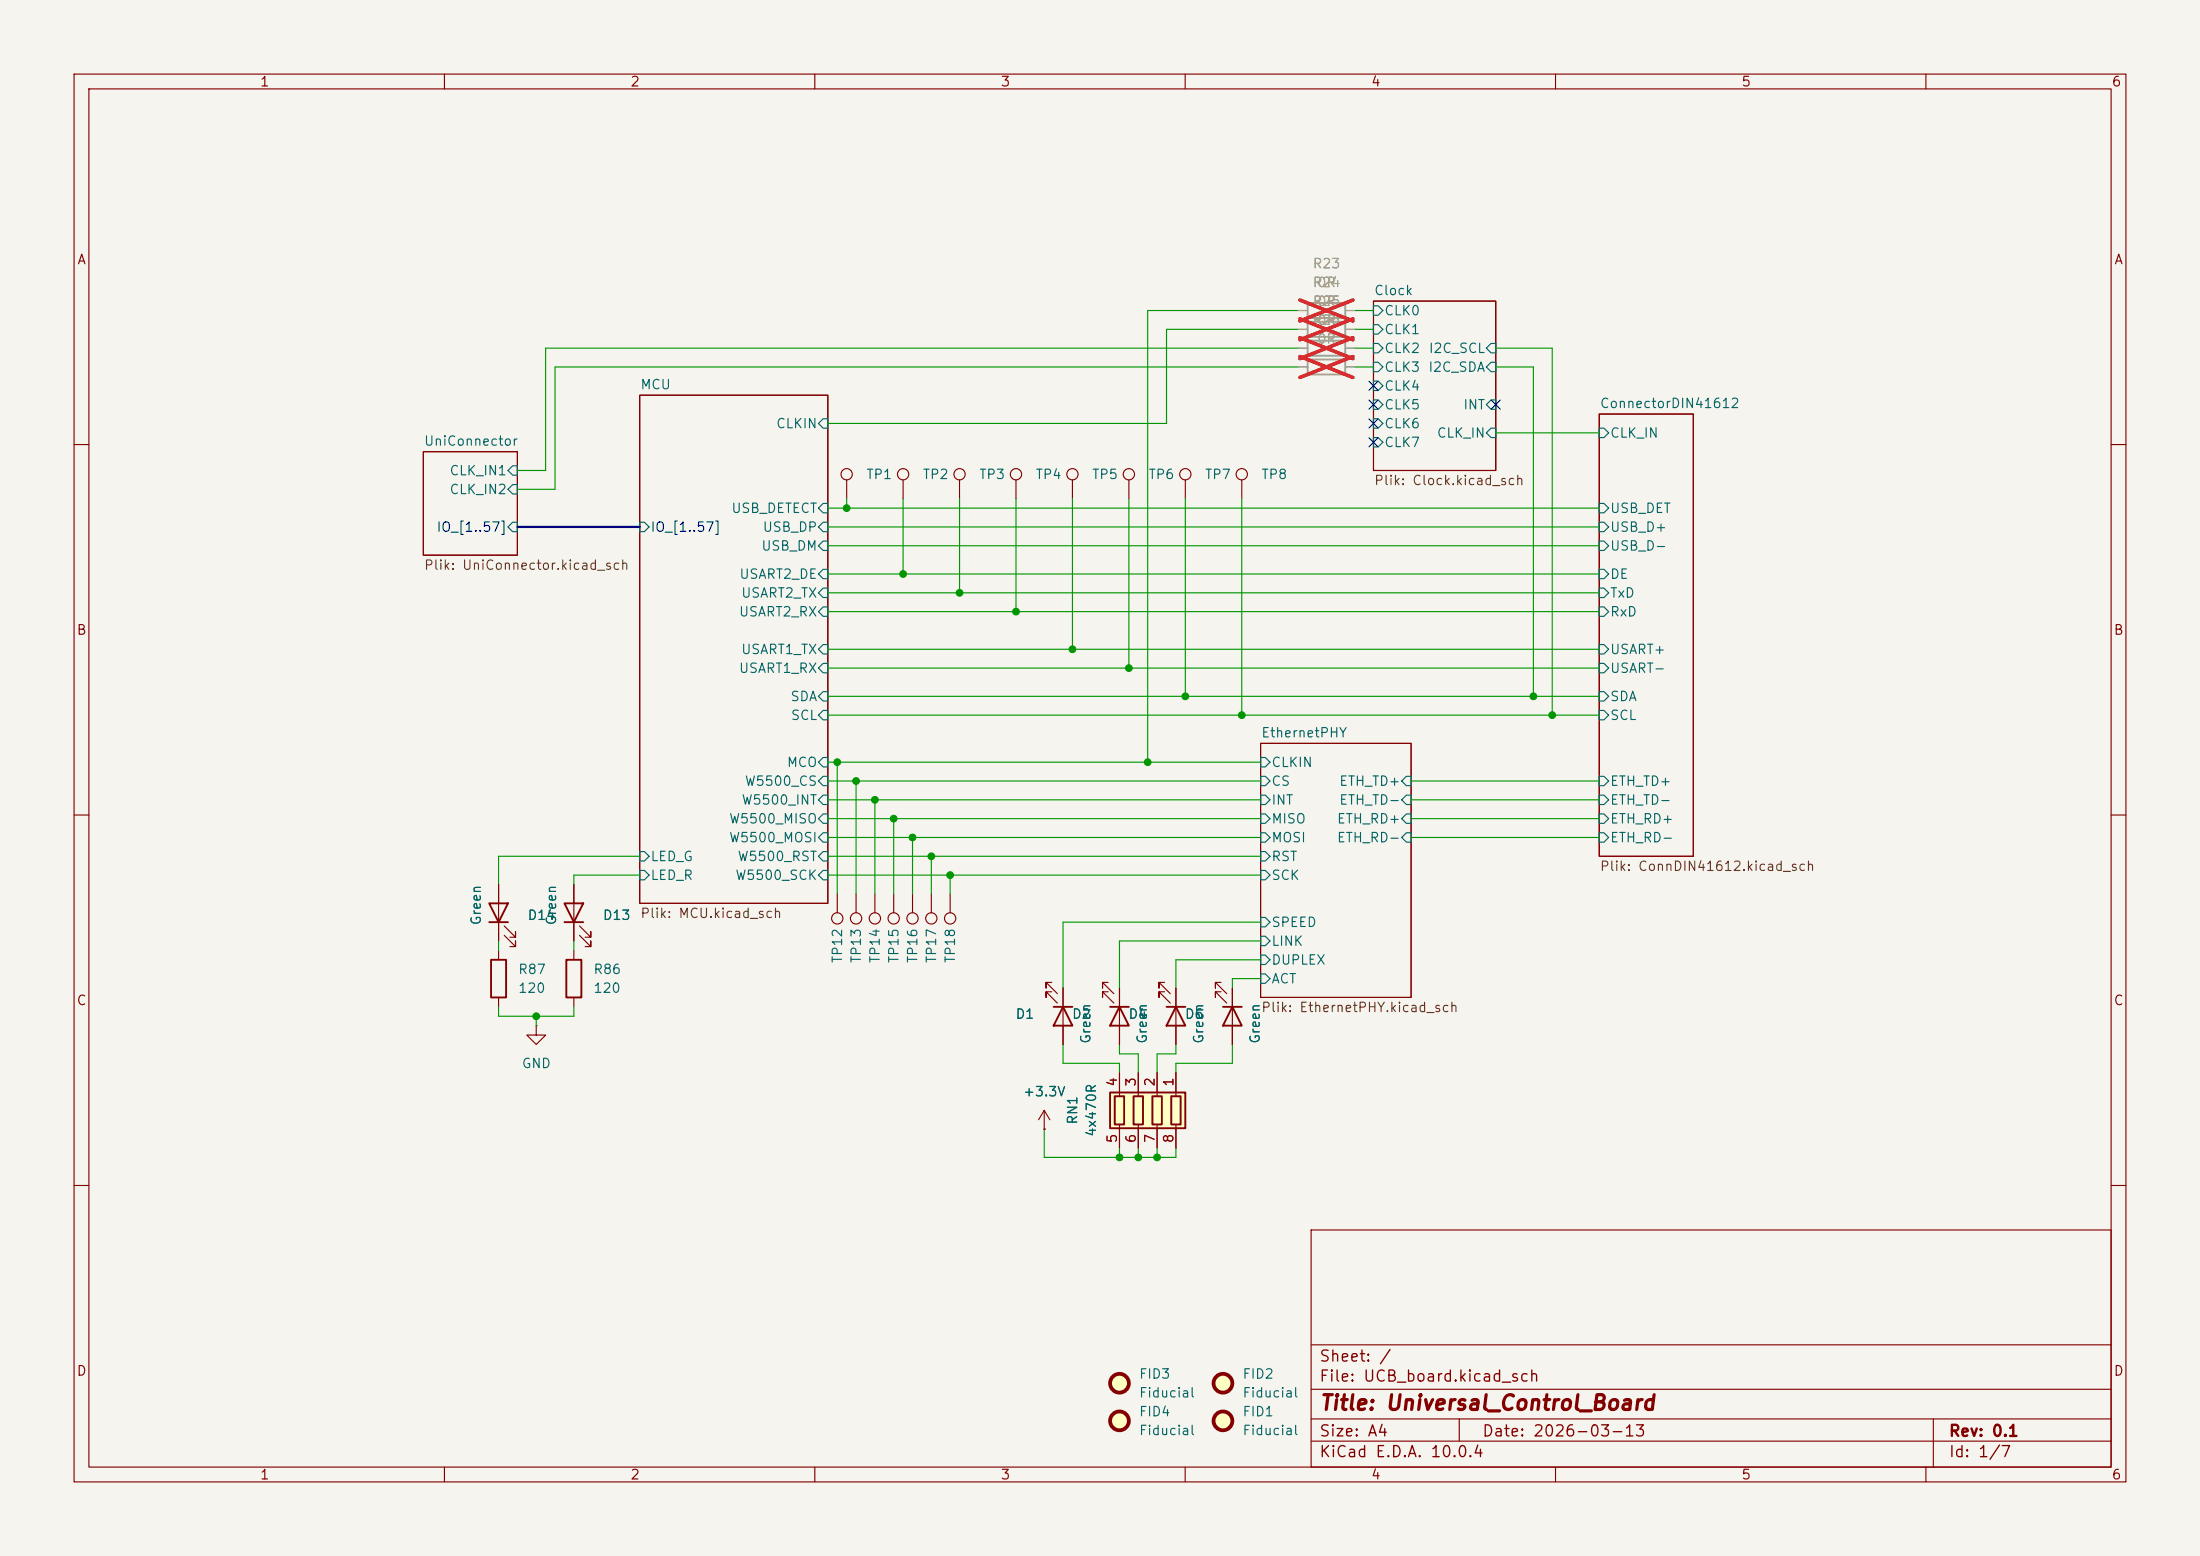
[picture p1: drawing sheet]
<svg xmlns="http://www.w3.org/2000/svg" width="297mm" height="210mm" viewBox="0 0 297 210" stroke-linecap="round" stroke-linejoin="round" font-family="sans-serif">
<path d="M0 0h297v210h-297z" fill="#f5f4ef" stroke="#f5f4ef" stroke-width=".14"/>
<g fill="none" stroke="#840000" stroke-width=".15">
<path d="M10 10h277v190h-277zM12 12h273v186h-273zM60 10v2M110 10v2M160 10v2M210 10v2M260 10v2M86.4 53.3h25.4v68.6h-25.4zM185.4 40.6h16.5v22.9h-16.5zM215.9 55.9h12.7v59.7h-12.7zM10 60h2M57.1 61h12.7v13.9h-12.7z"/>
<path d="M285 60h2M10 110h2M67.3 119.4v7.6M170.2 100.3h20.3v34.3h-20.3zM285 110h2M68.1 126.2l1.5 1.6v-.8v.8h-.8M68.1 125l1.5 1.5v-.8v.8h-.8M72.4 138.4v1.3h1.3l-1.3 1.3-1.3-1.3h1.3M72.4 138.4h.1M149.6 132.6h-.8v.8v-.8l1.6 1.5M149.6 133.9h-.8v.7v-.7l1.6 1.5M151.1 133.4v7.6"/>
<path d="M157.2 132.6h-.7v.8v-.8l1.5 1.5M157.2 133.9h-.7v.7v-.7l1.5 1.5M158.7 133.4v7.6M141 152.4h.1M141 149.9l-.8 1.2M141 149.9l.7 1.2M141 149.9v2.5M10 160h2M177 166h108v32h-108zM285 160h2M60 198v2M110 198v2"/>
<path d="M160 198v2M177 194.5h108M177 191.5h108M177 187.5h108M177 181.5h108M197 191.5v3M210 198v2M260 198v2M261 191.5v6.5"/>
</g>
<g fill="none" stroke="#006464" stroke-width=".15">
<path d="M110.5 57.2l.6-.7h.7v1.3h-.7zM185.4 41.3h.7l.6 .6-.6 .6h-.7zM185.4 43.8h.7l.6 .7-.6 .6h-.7zM185.4 46.4h.7l.6 .6-.6 .6h-.7zM185.4 48.9h.7l.6 .6-.6 .7h-.7zM185.4 51.4h.7l.6 .7-.6 .6h-.7zM185.4 54h.7l.6 .6-.6 .6h-.7zM185.4 56.5h.7l.6 .7-.6 .6h-.7zM185.4 59.1h.7l.6 .6-.6 .6h-.7zM201.3 57.8h.6v1.3h-.6l-.6-.7zM201.3 46.4h.6v1.2h-.6l-.6-.6zM201.3 48.9h.6v1.3h-.6l-.6-.7z"/>
<path d="M201.3 54h.6v1.2h-.6l-.6-.6zM215.9 57.8h.6l.7 .6-.7 .7h-.6zM69.2 70.5h.6v1.3h-.6l-.6-.7zM69.2 62.9h.6v1.2h-.6l-.6-.6zM69.2 65.4h.6v1.3h-.6l-.6-.7zM86.4 70.5h.6l.6 .6-.6 .7h-.6zM110.5 68.6l.6-.7h.7v1.3h-.7zM110.5 73.7l.6-.7h.7v1.3h-.7zM111.1 70.5h.7v1.3h-.7l-.6-.7zM111.1 76.8h.7v1.3h-.7l-.6-.6zM215.9 70.5h.6l.7 .6-.7 .7h-.6zM215.9 73h.6l.7 .7-.7 .6h-.6z"/>
<path d="M215.9 67.9h.6l.7 .7-.7 .6h-.6zM215.9 76.8h.6l.7 .7-.7 .6h-.6zM215.9 79.4h.6l.7 .6-.7 .6h-.6zM110.5 80l.6-.6h.7v1.2h-.7zM110.5 96.5l.6-.6h.7v1.3h-.7zM111.1 89.5h.7v1.3h-.7l-.6-.6zM111.1 87h.7v1.3h-.7l-.6-.7zM111.1 81.9h.7v1.3h-.7l-.6-.6zM111.1 93.3h.7v1.3h-.7l-.6-.6zM215.9 87h.6l.7 .6-.7 .7h-.6zM215.9 89.5h.6l.7 .7-.7 .6h-.6zM215.9 81.9h.6l.7 .7-.7 .6h-.6z"/>
<path d="M215.9 95.9h.6l.7 .6-.7 .7h-.6zM215.9 93.3h.6l.7 .7-.7 .6h-.6zM86.4 114.9h.6l.6 .7-.6 .6h-.6zM86.4 117.5h.6l.6 .6-.6 .6h-.6zM110.5 113l.6-.6h.7v1.3h-.7zM110.5 102.9l.6-.7h.7v1.3h-.7zM111.1 104.8h.7v1.2h-.7l-.6-.6zM111.1 107.3h.7v1.3h-.7l-.6-.6zM111.1 109.9h.7v1.2h-.7l-.6-.6zM111.1 114.9h.7v1.3h-.7l-.6-.6zM111.1 117.5h.7v1.2h-.7l-.6-.6zM170.2 104.8h.6l.6 .6-.6 .6h-.6z"/>
<path d="M170.2 107.3h.6l.6 .7-.6 .6h-.6zM170.2 109.9h.6l.6 .6-.6 .6h-.6zM170.2 112.4h.6l.6 .6-.6 .7h-.6zM170.2 114.9h.6l.6 .7-.6 .6h-.6zM170.2 117.5h.6l.6 .6-.6 .6h-.6zM170.2 102.2h.6l.6 .7-.6 .6h-.6zM189.2 110.5l.7-.6h.6v1.2h-.6zM189.9 112.4h.6v1.3h-.6l-.7-.7zM189.9 104.8h.6v1.2h-.6l-.7-.6zM189.9 107.3h.6v1.3h-.6l-.7-.6zM215.9 109.9h.6l.7 .6-.7 .6h-.6zM215.9 112.4h.6l.7 .6-.7 .7h-.6z"/>
<path d="M215.9 104.8h.6l.7 .6-.7 .6h-.6zM215.9 107.3h.6l.7 .7-.7 .6h-.6zM170.2 131.4h.6l.6 .7-.6 .6h-.6zM170.2 128.9h.6l.6 .6-.6 .7h-.6zM170.2 126.4h.6l.6 .6-.6 .6h-.6zM170.2 123.8h.6l.6 .7-.6 .6h-.6z"/>
</g>
<g fill="#ffffc2" stroke="#ffffc2" stroke-width=".14">
<circle cx="165.1" cy="191.8" r="1.27"/>
<circle cx="151.1" cy="186.7" r="1.27"/>
<circle cx="151.1" cy="191.8" r="1.27"/>
<circle cx="165.1" cy="186.7" r="1.27"/>
</g>
<g fill="none" stroke="#840000" stroke-width=".51">
<circle cx="151.1" cy="186.7" r="1.27"/>
<circle cx="151.1" cy="191.8" r="1.27"/>
<circle cx="165.1" cy="186.7" r="1.27"/>
<circle cx="165.1" cy="191.8" r="1.27"/>
</g>
<path d="M66 121.9h2.6l-1.3 2.6zM66 124.5h2.6M149.9 135.9h2.5M151.1 135.9l1.3 2.5h-2.5zM157.5 135.9h2.5M158.7 135.9l1.3 2.5h-2.5z" fill="none" stroke="#840000" stroke-width=".25"/>
<path d="M149.9 147.4h10.1v4.9h-10.1z" fill="#ffffc2"/>
<g fill="none" stroke="#840000" stroke-width=".25">
<path d="M66.3 129.5h2v5.1h-2zM76.2 121.9h2.5l-1.2 2.6zM76.2 124.5h2.5M76.5 129.5h2v5.1h-2zM142.2 135.9h2.6M143.5 135.9l1.3 2.5h-2.6zM165.1 135.9h2.5M166.4 135.9l1.2 2.5h-2.5zM149.9 147.4h10.1v4.9h-10.1zM150.5 148h1.3v3.8h-1.3zM153 148h1.3v3.8h-1.3zM155.6 148h1.2v3.8h-1.2z"/>
<path d="M158.1 148h1.3v3.8h-1.3z"/>
</g>
<g fill="none" stroke="#840000" stroke-width=".15">
<path d="M114.3 64.8v2.5M121.9 64.8v2.5M129.5 64.8v2.5M137.2 64.8v2.5M144.8 64.8v2.5M152.4 64.8v2.5M160 64.8v2.5M167.6 64.8v2.5M67.3 119.4v2.5M77.5 119.4v7.6M67.3 124.5v2.5M67.3 128.3v1.2"/>
<path d="M67.3 134.6v1.3M77.5 128.3v1.2M77.5 134.6v1.3M78.2 126.2l1.6 1.6v-.8v.8h-.8M78.2 125l1.6 1.5v-.8v.8h-.8M113 120.7v2.5M115.6 120.7v2.5M118.1 120.7v2.5M120.6 120.7v2.5M123.2 120.7v2.5M125.7 120.7v2.5M128.3 120.7v2.5"/>
<path d="M142 132.6h-.8v.8v-.8l1.5 1.5M142 133.9h-.8v.7v-.7l1.5 1.5M143.5 133.4v7.6M151.1 133.4v2.5M151.1 138.4v2.6M158.7 133.4v2.5M158.7 138.4v2.6M164.8 132.6h-.7v.8v-.8l1.5 1.5M164.8 133.9h-.7v.7v-.7l1.5 1.5M166.4 133.4v7.6M141 152.4h.1M151.1 144.8v3.2"/>
<path d="M151.1 151.8v3.1M153.7 144.8v3.2M153.7 151.8v3.1M156.2 144.8v3.2M156.2 151.8v3.1M158.7 144.8v3.2M158.7 151.8v3.1"/>
<circle cx="114.3" cy="64" r=".76"/>
<circle cx="121.9" cy="64" r=".76"/>
<circle cx="129.5" cy="64" r=".76"/>
<circle cx="137.2" cy="64" r=".76"/>
<circle cx="144.8" cy="64" r=".76"/>
<circle cx="152.4" cy="64" r=".76"/>
<circle cx="160" cy="64" r=".76"/>
<circle cx="167.6" cy="64" r=".76"/>
<circle cx="113" cy="124" r=".76"/>
<circle cx="115.6" cy="124" r=".76"/>
<circle cx="118.1" cy="124" r=".76"/>
<circle cx="120.6" cy="124" r=".76"/>
<circle cx="123.2" cy="124" r=".76"/>
<circle cx="125.7" cy="124" r=".76"/>
<circle cx="128.3" cy="124" r=".76"/>
</g>
<path d="M176.5 48.5h5.1v2h-5.1zM176.5 46h5.1v2h-5.1zM176.5 40.9h5.1v2h-5.1zM176.5 43.4h5.1v2.1h-5.1z" fill="none" stroke="#9c9b98" stroke-width=".25"/>
<path d="M175.3 49.5h1.2M175.3 47h1.2M175.3 41.9h1.2M175.3 44.5h1.2M181.6 49.5h1.3M181.6 47h1.3M181.6 41.9h1.3M181.6 44.5h1.3" fill="none" stroke="#9c9b98" stroke-width=".15"/>
<path d="M175.5 48.1l7.2 2.8M175.5 45.6l7.2 2.8M175.5 40.5l7.2 2.8M175.5 43l7.2 2.9M182.7 48.1l-7.2 2.8M182.7 45.6l-7.2 2.8M182.7 40.5l-7.2 2.8M182.7 43l-7.2 2.9" fill="none" stroke="#e12e31" stroke-width=".46"/>
<path d="M69.8 71.1h16.6" fill="none" stroke="#000084" stroke-width=".3"/>
<g fill="none" stroke="#009600" stroke-width=".15">
<path d="M175.3 49.5h-100.4v16.5h-5.1M175.3 47h-101.6v16.5h-3.9M175.3 41.9h-20.4v61M175.3 44.5h-17.8v12.7h-45.7M182.9 47h2.5M182.9 49.5h2.5M182.9 41.9h2.5M182.9 44.5h2.5M201.9 47h7.6v49.5M201.9 49.5h5.1v44.5M201.9 58.4h14M111.8 77.5h104.1"/>
<path d="M111.8 73.7h104.1M111.8 71.1h104.1M111.8 68.6h104.1M114.3 67.3v1.3M121.9 67.3v10.2M129.5 67.3v12.7M137.2 67.3v15.3M144.8 67.3v20.3M152.4 67.3v22.9M160 67.3v26.7M167.6 67.3v29.2M111.8 96.5h104.1"/>
<path d="M111.8 90.2h104.1M111.8 94h104.1M111.8 80h104.1M111.8 82.6h104.1M111.8 87.6h104.1M86.4 115.6h-19.1v3.8M86.4 118.1h-8.9v1.3M111.8 115.6h58.4M111.8 118.1h58.4M111.8 102.9h58.4M111.8 108h58.4M111.8 113h58.4"/>
<path d="M111.8 105.4h58.4M111.8 110.5h58.4M113 102.9v17.8M115.6 105.4v15.3M118.1 108v12.7M120.6 110.5v10.2M123.2 113v7.7M125.7 115.6v5.1M128.3 118.1v2.6M190.5 108h25.4M190.5 113h25.4M190.5 105.4h25.4"/>
<path d="M190.5 110.5h25.4M67.3 135.9v1.3h10.2v-1.3M67.3 127v1.3M72.4 137.2v1.2M77.5 127v1.3M170.2 127h-19.1v6.4M170.2 129.5h-11.5v3.9M170.2 132.1h-3.8v1.3M170.2 124.5h-26.7v8.9M141 152.4v3.8h17.7v-1.3M143.5 141v2.5h7.6v1.3M151.1 141v1.2h2.6v2.6"/>
<path d="M151.1 154.9v1.3M153.7 154.9v1.3M156.2 154.9v1.3M158.7 141v1.2h-2.5v2.6M166.4 141v2.5h-7.7v1.3"/>
</g>
<path d="M184.8 54l1.2 1.2M184.8 56.5l1.2 1.3M184.8 51.5l1.2 1.2M184.8 59.1l1.2 1.2M186 54l-1.2 1.2M186 56.5l-1.2 1.3M186 51.5l-1.2 1.2M186 59.1l-1.2 1.2M201.3 54l1.2 1.2M202.5 54l-1.2 1.2" fill="none" stroke="#000084" stroke-width=".15"/>
<g fill="#009600" stroke="#009600" stroke-width=".14">
<circle cx="129.5" cy="80" r=".46"/>
<circle cx="137.2" cy="82.6" r=".46"/>
<circle cx="144.8" cy="87.6" r=".46"/>
<circle cx="154.9" cy="102.9" r=".46"/>
<circle cx="167.6" cy="96.5" r=".46"/>
<circle cx="160" cy="94" r=".46"/>
<circle cx="152.4" cy="90.2" r=".46"/>
<circle cx="121.9" cy="77.5" r=".46"/>
<circle cx="114.3" cy="68.6" r=".46"/>
<circle cx="153.7" cy="156.2" r=".46"/>
<circle cx="156.2" cy="156.2" r=".46"/>
<circle cx="151.1" cy="156.2" r=".46"/>
<circle cx="120.6" cy="110.5" r=".46"/>
<circle cx="115.6" cy="105.4" r=".46"/>
<circle cx="118.1" cy="108" r=".46"/>
<circle cx="113" cy="102.9" r=".46"/>
<circle cx="72.4" cy="137.2" r=".46"/>
<circle cx="207" cy="94" r=".46"/>
<circle cx="209.5" cy="96.5" r=".46"/>
<circle cx="125.7" cy="115.6" r=".46"/>
<circle cx="123.2" cy="113" r=".46"/>
<circle cx="128.3" cy="118.1" r=".46"/>
</g>
<text font-size="2" fill="#840000" x="178" y="190.8">Title: Universal_Control_Board</text>
<g font-size="1.5" fill="#840000">
<text x="178" y="184.2">Sheet: /</text>
<text x="178" y="186.9">File: UCB_board.kicad_sch</text>
<text x="178" y="197.1">KiCad E.D.A. 10.0.4</text>
<text x="178" y="194.3">Size: A4</text>
<text x="200" y="194.3">Date: 2026-03-13</text>
<text x="263" y="194.3">Rev: 0.1</text>
<text x="263" y="197.1">Id: 1/7</text>
</g>
<g font-size="1.3" fill="#840000">
<text x="35" y="12">1</text>
<text x="85" y="12">2</text>
<text x="135" y="12">3</text>
<text x="185" y="12">4</text>
<text x="235" y="12">5</text>
<text x="285" y="12">6</text>
<text x="10.3" y="36">A</text>
<text x="285.3" y="36">A</text>
<text x="10.3" y="86">B</text>
<text x="285.3" y="86">B</text>
<text x="10.3" y="136">C</text>
<text x="285.3" y="136">C</text>
<text x="10.3" y="186">D</text>
<text x="285.3" y="186">D</text>
<text x="35" y="200">1</text>
<text x="85" y="200">2</text>
<text x="135" y="200">3</text>
<text x="185" y="200">4</text>
<text x="235" y="200">5</text>
<text x="285" y="200">6</text>
</g>
<g font-size="1.3" fill="#939391">
<text x="177.1" y="41.6">R25</text>
<text x="177.1" y="36.5">R23</text>
<text x="177.1" y="39.1">R24</text>
<text x="177.7" y="39.1">0R</text>
<text x="177.7" y="41.6">0R</text>
<text x="177.1" y="44.2">R26</text>
<text x="177.7" y="46.7">0R</text>
<text x="177.7" y="44.2">0R</text>
</g>
<g font-size="1.3" fill="#006464">
<text x="185.4" y="40.2">Clock</text>
<text x="186.8" y="42.9">CLK0</text>
<text x="186.8" y="45.4">CLK1</text>
<text x="186.8" y="48">CLK2</text>
<text x="192.8" y="48">I2C_SCL</text>
<text x="86.4" y="52.9">MCU</text>
<text x="186.8" y="50.5">CLK3</text>
<text x="186.8" y="53">CLK4</text>
<text x="192.7" y="50.5">I2C_SDA</text>
<text x="104.7" y="58.1">CLKIN</text>
<text x="186.8" y="55.6">CLK5</text>
<text x="186.8" y="58.1">CLK6</text>
<text x="193.9" y="59.4">CLK_IN</text>
<text x="197.5" y="55.6">INT</text>
<text x="215.9" y="55.4">ConnectorDIN41612</text>
<text x="217.3" y="59.4">CLK_IN</text>
<text x="57.1" y="60.5">UniConnector</text>
<text x="60.6" y="64.5">CLK_IN1</text>
<text x="116.8" y="65">TP1</text>
<text x="124.5" y="65">TP2</text>
<text x="132.1" y="65">TP3</text>
<text x="139.7" y="65">TP4</text>
<text x="147.3" y="65">TP5</text>
<text x="154.9" y="65">TP6</text>
<text x="162.6" y="65">TP7</text>
<text x="170.2" y="65">TP8</text>
<text x="186.8" y="60.7">CLK7</text>
<text x="60.6" y="67">CLK_IN2</text>
<text x="98.6" y="69.6">USB_DETECT</text>
<text x="217.3" y="69.6">USB_DET</text>
<text x="102.7" y="74.6">USB_DM</text>
<text x="102.9" y="72.1">USB_DP</text>
<text x="217.3" y="72.1">USB_D+</text>
<text x="217.3" y="74.6">USB_D-</text>
<text x="99.7" y="83.5">USART2_RX</text>
<text x="99.7" y="78.4">USART2_DE</text>
<text x="100" y="81">USART2_TX</text>
<text x="217.3" y="78.4">DE</text>
<text x="217.3" y="83.5">RxD</text>
<text x="217.3" y="81">TxD</text>
<text x="100" y="88.6">USART1_TX</text>
<text x="217.3" y="88.6">USART+</text>
<text x="99.7" y="91.1">USART1_RX</text>
<text x="106.6" y="95">SDA</text>
<text x="217.3" y="91.1">USART-</text>
<text x="217.3" y="95">SDA</text>
<text x="106.7" y="97.5">SCL</text>
<text x="170.2" y="99.8">EthernetPHY</text>
<text x="217.3" y="97.5">SCL</text>
<text x="100.4" y="106.4">W5500_CS</text>
<text x="106.1" y="103.8">MCO</text>
<text x="171.6" y="106.4">CS</text>
<text x="171.6" y="103.8">CLKIN</text>
<text x="180.7" y="106.4">ETH_TD+</text>
<text x="217.3" y="106.4">ETH_TD+</text>
<text x="98.3" y="111.5">W5500_MISO</text>
<text x="100" y="108.9">W5500_INT</text>
<text x="171.6" y="108.9">INT</text>
<text x="171.6" y="111.5">MISO</text>
<text x="180.4" y="111.5">ETH_RD+</text>
<text x="180.7" y="108.9">ETH_TD-</text>
<text x="217.3" y="111.5">ETH_RD+</text>
<text x="217.3" y="108.9">ETH_TD-</text>
<text x="87.7" y="116.5">LED_G</text>
<text x="87.7" y="119.1">LED_R</text>
<text x="98.3" y="114">W5500_MOSI</text>
<text x="99.2" y="119.1">W5500_SCK</text>
<text x="99.5" y="116.5">W5500_RST</text>
<text x="171.6" y="114">MOSI</text>
<text x="171.6" y="116.5">RST</text>
<text x="171.6" y="119.1">SCK</text>
<text x="180.4" y="114">ETH_RD-</text>
<text x="217.3" y="114">ETH_RD-</text>
<text x="65.2" y="125" transform="rotate(-90 65.2 125)">Green</text>
<text x="71.1" y="124.5">D14</text>
<text x="75.4" y="125" transform="rotate(-90 75.4 125)">Green</text>
<text x="81.3" y="124.5">D13</text>
<text x="171.6" y="125.4">SPEED</text>
<text x="69.9" y="131.8">R87</text>
<text x="80" y="131.8">R86</text>
<text x="114" y="130.1" transform="rotate(-90 114 130.1)">TP12</text>
<text x="116.5" y="130.1" transform="rotate(-90 116.5 130.1)">TP13</text>
<text x="119.1" y="130.1" transform="rotate(-90 119.1 130.1)">TP14</text>
<text x="121.6" y="130.1" transform="rotate(-90 121.6 130.1)">TP15</text>
<text x="124.2" y="130.1" transform="rotate(-90 124.2 130.1)">TP16</text>
<text x="126.7" y="130.1" transform="rotate(-90 126.7 130.1)">TP17</text>
<text x="129.2" y="130.1" transform="rotate(-90 129.2 130.1)">TP18</text>
<text x="171.6" y="130.5">DUPLEX</text>
<text x="171.6" y="128">LINK</text>
<text x="69.9" y="134.3">120</text>
<text x="80" y="134.3">120</text>
<text x="137" y="137.8">D1</text>
<text x="144.6" y="137.8">D2</text>
<text x="152.2" y="137.8">D4</text>
<text x="159.9" y="137.8">D6</text>
<text x="171.6" y="133.1">ACT</text>
<text x="147.5" y="141" transform="rotate(-90 147.5 141)">Green</text>
<text x="155.1" y="141" transform="rotate(-90 155.1 141)">Green</text>
<text x="162.8" y="141" transform="rotate(-90 162.8 141)">Green</text>
<text x="170.4" y="141" transform="rotate(-90 170.4 141)">Green</text>
<text x="70.4" y="144.5">GND</text>
<text x="138" y="148.3">+3.3V</text>
<text x="145.8" y="151.9" transform="rotate(-90 145.8 151.9)">RN1</text>
<text x="148.3" y="153.5" transform="rotate(-90 148.3 153.5)">4x470R</text>
<text x="153.7" y="186.4">FID3</text>
<text x="153.7" y="191.5">FID4</text>
<text x="153.7" y="188.9">Fiducial</text>
<text x="167.6" y="191.5">FID1</text>
<text x="167.6" y="186.4">FID2</text>
<text x="167.6" y="188.9">Fiducial</text>
<text x="153.7" y="194">Fiducial</text>
<text x="167.6" y="194">Fiducial</text>
</g>
<g font-size="1.3" fill="#725600">
<text x="185.4" y="65.8">Plik: Clock.kicad_sch</text>
<text x="57.1" y="77.2">Plik: UniConnector.kicad_sch</text>
<text x="215.9" y="117.9">Plik: ConnDIN41612.kicad_sch</text>
<text x="86.4" y="124.2">Plik: MCU.kicad_sch</text>
<text x="170.2" y="136.9">Plik: EthernetPHY.kicad_sch</text>
</g>
<g font-size="1.3" fill="#000084">
<text x="58.8" y="72.1">IO_[1..57]</text>
<text x="87.7" y="72.1">IO_[1..57]</text>
</g>
<g font-size="1.3" fill="#a90000">
<text x="151.1" y="146.8" transform="rotate(-90 151.1 146.8)">4</text>
<text x="153.6" y="146.8" transform="rotate(-90 153.6 146.8)">3</text>
<text x="156.2" y="146.8" transform="rotate(-90 156.2 146.8)">2</text>
<text x="158.7" y="146.8" transform="rotate(-90 158.7 146.8)">1</text>
<text x="151.1" y="154.4" transform="rotate(-90 151.1 154.4)">5</text>
<text x="153.6" y="154.4" transform="rotate(-90 153.6 154.4)">6</text>
<text x="156.2" y="154.4" transform="rotate(-90 156.2 154.4)">7</text>
<text x="158.7" y="154.4" transform="rotate(-90 158.7 154.4)">8</text>
</g>
</svg>
